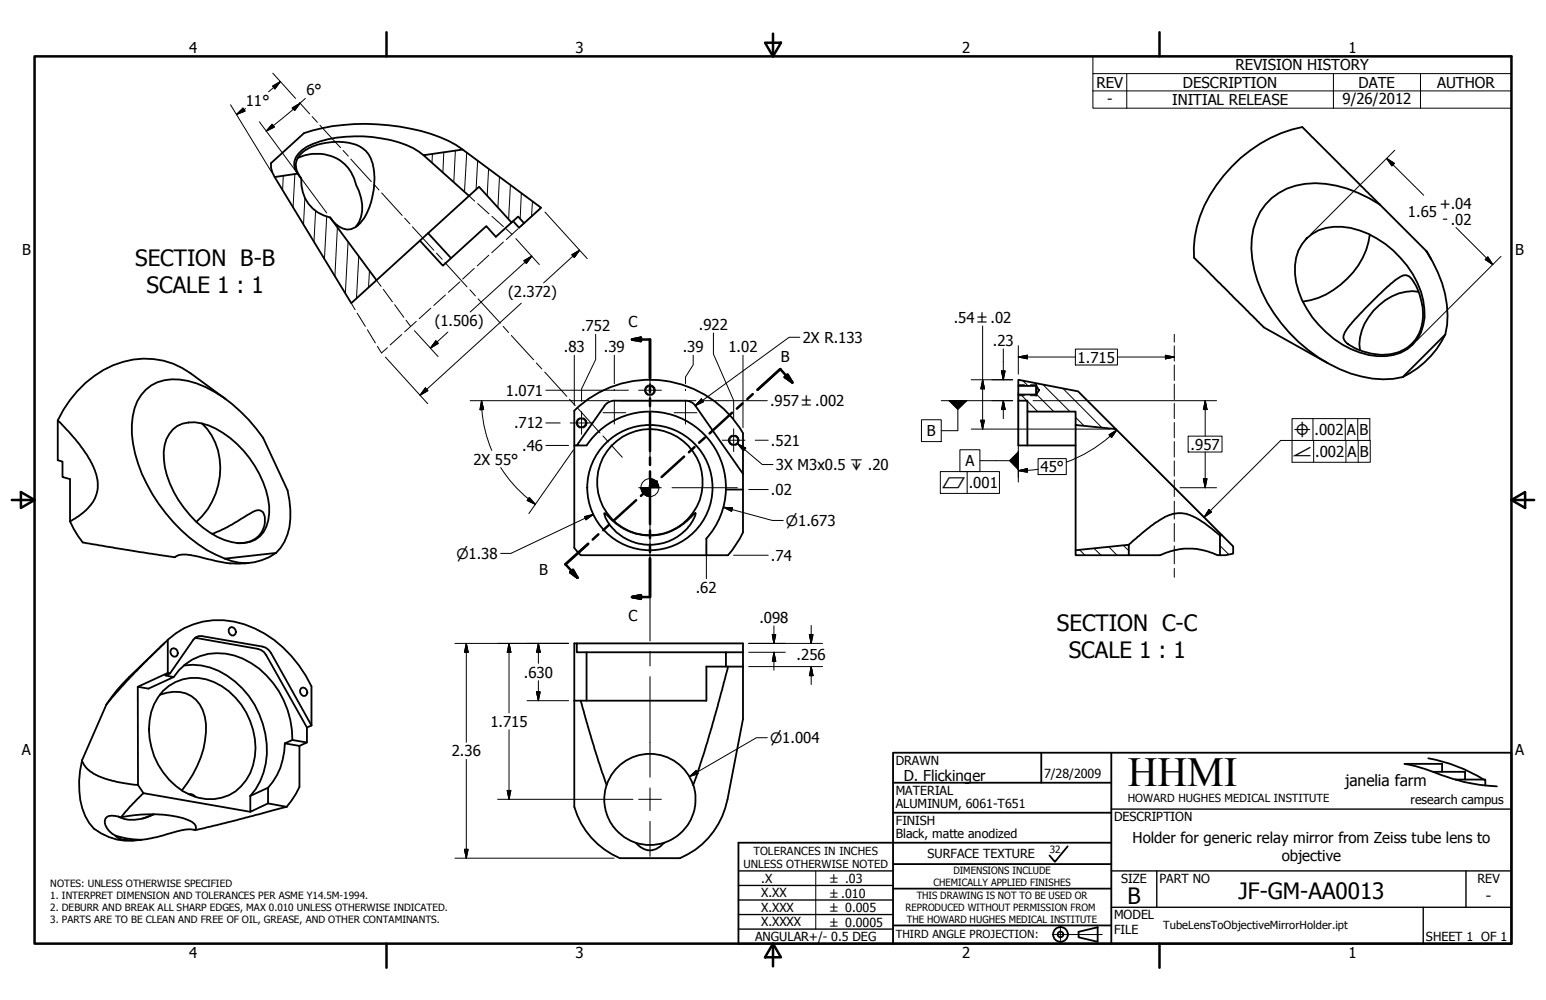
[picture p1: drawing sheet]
<svg xmlns="http://www.w3.org/2000/svg" width="432mm" height="279mm" viewBox="0 0 432 279" stroke-linecap="round" stroke-linejoin="round" font-family="sans-serif">
<!-- layer: Visible (ANSI) -->
<g fill="none" stroke="#000" stroke-width=".51">
<path d="M83.2 44.1a11.4 11.4 0 0 1 15.8 6l.3 1a14 14 0 0 1 1.5 9.5l-.5 1.5-.9 1.3M84.1 49.9a10.2 10.2 0 0 0 8.1 10.9M84.1 49.9l-1-1.4-6.4 1 21.4 35.2 7.1-6.4-13-17.5M84.1 49.9a5.1 5.1 0 0 1-.7-6.1 12.2 12.2 0 0 1 8.9-4 12.5 12.5 0 0 1 9.9 2.4 13.2 13.2 0 0 1 2.3 10.2 17.3 17.3 0 0 1-4.7 10.7 4.6 4.6 0 0 1-6.5-.9l-1.1-1.4M118.3 43.4l10.9-1.6 21.9 16.2-4.7 4.4-1.7-1.9-1.8 1.7-9.1-10-2.8 2.5zM118.3 43.4a23.3 23.3 0 0 0-11.7-4.7 35.7 35.7 0 0 0-20.8 2.3 6.3 6.3 0 0 0-3.6 5.2l.3 1.2 .6 1.1M129.2 41.8a42.9 42.9 0 0 0-20.7-6.8 56.4 56.4 0 0 0-23.6 2.2l-9.2 8.4v1.3l1 2.6M131 54.7l-25.8 23.6M385.4 57.2l-21.7-21.7a39.5 39.5 0 0 0-29.4 27.9l-.6 3-.3 2.8 .1 2.8 19.4 19.4 17.9 10.1M385.4 57.2a32.2 32.2 0 0 0-20.9-5.8 16.7 16.7 0 0 0-15 18.1 37.1 37.1 0 0 0 10.7 23.5 40.2 40.2 0 0 0 23.1 12.8l3 .2 2.8-.1 2.7-.6M385.4 57.2l12.9 12.9M119.6 65.2l6.4 6.9-2.3 2.1-6.4-7"/>
<path d="M142.9 62.2l-4.4 4-2.7-3-9.8 8.9M143.3 61.8l1.7 1.8 1.4-1.2M364.9 66.6a13.3 13.3 0 0 1 12.4-2.9 27.7 27.7 0 0 1 20.2 20.2 12.9 12.9 0 0 1-4.4 13.6 15.1 15.1 0 0 1-13.3 1 28.2 28.2 0 0 1-17.8-19.6 13.3 13.3 0 0 1 2.9-12.3zM382.6 65.5a22.7 22.7 0 0 1-18.7 18.8M399.8 72.5l-1.5-2.4a32.3 32.3 0 0 1 5.9 20.7l-.5 2.7M383.1 84.4l5.8-5.4a5.4 5.4 0 0 1 4-2 7.5 7.5 0 0 1 3.4 4.8 13.6 13.6 0 0 1-1.6 13.8 12.6 12.6 0 0 1-13.1 2.8 10.3 10.3 0 0 1-6.3-3.6 4.3 4.3 0 0 1 1.6-3.7zM396.2 81.5a14.7 14.7 0 0 0-13.9 7.1 13 13 0 0 0-2.4 9.3M403.7 93.5a25.5 25.5 0 0 1-11.9 11.8M403.7 93.5l-11.9 11.8M16.1 117.5v11.1l1.4 .4v4.3l2.1 .6v11.8M48.3 120a9.4 9.4 0 0 1 10-1.1 29 29 0 0 1 16.9 22.5 9.5 9.5 0 0 1-3.8 9.3 11.2 11.2 0 0 1-10.8-.7 30.3 30.3 0 0 1-14.6-19.5 12.7 12.7 0 0 1 1.3-9.3zM56.4 118.3a18.5 18.5 0 0 1 2.8 21.8l-1.2 2.1-3.1 3.6"/>
<path d="M63.1 111.6l-9.8-7.3a22.5 22.5 0 0 0-26.9 .7 32.1 32.1 0 0 0-10.3 12.5l4.9 5.2 2.4 3.1a16.3 16.3 0 0 1 3.8 11.1 12.7 12.7 0 0 1-6.9 8.3l-.7 .5M171.6 112h19.9l1.6 .3 1.2 1.1 13.2 19M171.6 112l-1.1 .1-1.3 .9-8.1 11.5h2.7M284.4 106.1l16.7 3.2 10.6 10.6-11.3-1.2v-3.7h-13.4v-3h-2.6v-1.8h5l.8-1.2-.8-1.2h-5zM284.4 112v12.5h16M284.4 107.8v2.4M287 115v9.5M289.4 107.5v3.1M300.4 118.7v35M311.7 119.9l29.6 29.6M160.4 124.5v28.6l1.8 2h41.1l.6-.6a27.6 27.6 0 0 0 3.6-5.8v-16.3M161.1 124.5h-.7v-9.7a30.1 30.1 0 0 1 47.1 6.3v11.3"/>
<path d="M163.9 124.4a21.2 21.2 0 0 1 24-8.4 21.2 21.2 0 0 1 14.8 20.8M202.7 136.8a21.2 21.2 0 0 1-5.5 13.7M202.8 136.8h4.7M19.6 145.7l1 2.1 2.5 3.8 24.3 3.9a2.33 2.33 0 0 0 2.1-.2 8.5 8.5 0 0 1 5.5 .1l3.7 .9a30 30 0 0 0 9.6 1.1l1.2-.1M59.2 149.2l4.2-1.9 7.1-4.2a2.09 2.09 0 0 1 2.5-.3 2.09 2.09 0 0 1 1 2.4 6.4 6.4 0 0 1-7 6.6l-.9-.1M77.1 154.5a14.9 14.9 0 0 0 4-12.1l-.8-5.4-6.8-14.7a40.4 40.4 0 0 0-18.6-15.2 14.6 14.6 0 0 0-12.7 .6 12.8 12.8 0 0 0-5.4 10.9 37.6 37.6 0 0 0 7.5 22.2 41.2 41.2 0 0 0 18.5 15.3M77.1 154.5a14.3 14.3 0 0 1-14.3 1.6M77.1 154.5l-14.3 1.6M168.8 143.4l.7 .5a15.5 15.5 0 0 0 24.2-.1l.5-.4a11.8 11.8 0 0 1-7.2 7.7 13.8 13.8 0 0 1-18.2-7.4zM197.3 150.5v4.6M300.4 153.7l14.9-1.5v2.9h-14.9zM315.3 155.1h8.7a18.5 18.5 0 0 1 16.1 0h2.2l2.1-.4v-2l-3.1-3.2-.6 .1v5.5"/>
<path d="M340.7 149.6l-2.6-2.2a17.2 17.2 0 0 0-7.6-4 11.7 11.7 0 0 0-8.4 3.2l-6.8 5.6M45.8 179.8l-9.7 9.4a43.2 43.2 0 0 0-6.4 7.6M46.9 178.8a21.4 21.4 0 0 1 24.2-3.2 33.3 33.3 0 0 1 15.9 16.2v10.9M46.9 178.8l-10.6 10.5-6.6 7.5M46.9 178.8v9.2M54.4 178.3l17.6 3 1.7 .9 12 21.1M64.2 175.4l.5-.2a1.28 1.28 0 0 1 1.1 1 1.28 1.28 0 0 1-.5 1.3 1.28 1.28 0 0 1-1.3-.7 1.28 1.28 0 0 1 .2-1.4zM161.1 179.8h-.7v16M29.7 196.8l-6.8 15.6M38.5 191.9v27.4M44.6 194.1a9 9 0 0 1 11.2 2.7 13.7 13.7 0 0 1 1.5 10 29.9 29.9 0 0 1-6.5 14.1M45.5 193a12.8 12.8 0 0 1 16.4-1.3 20.5 20.5 0 0 1 8.8 22.1 12.3 12.3 0 0 1-17.5 8.3 20 20 0 0 1-10.1-25.4l1.1-1.9z"/>
<path d="M46.9 188l.6 .2M46.9 188l-8.4 3.9M47.5 188.2l-1.3 .5 2.3 .5-7 3.2-3-.5M47.5 188.2l6.5-9.5 .7-.6 .8-.4h.9l16.9 3 .9 .3 1.5 1.4 11.3 20.3M47.9 181.3l.6-.2a1.28 1.28 0 0 1 1.1 .9 1.28 1.28 0 0 1-.5 1.5 1.29 1.29 0 0 1-1.4-.7 1.29 1.29 0 0 1 .2-1.5zM48.5 189.2a15 15 0 0 1 19.3-5.2 24.8 24.8 0 0 1 13.9 22.8M51.4 185.9a18.4 18.4 0 0 1 16.3 6.4 24.9 24.9 0 0 1 5.9 23.6l-1 2.4-1.2 2.2-1.5 1.9M84.1 192.3l.5-.2a1.28 1.28 0 0 1 1.2 1 1.28 1.28 0 0 1-.6 1.3 1.28 1.28 0 0 1-1.3-.7 1.28 1.28 0 0 1 .2-1.4zM162.2 195.8l3.9 13.7 2.7 8a4 4 0 0 1 .2 3.7 12.7 12.7 0 0 0 8.5 14.3 4.7 4.7 0 0 0 6.3 1.4l1.7-1.4M163.8 182.2h39M202.8 186.2v-4h4.7v-2.4h-46.4v2.4h2.7v13.6M203.3 186.2l-4.5 17.1-4.6 14.3a3.6 3.6 0 0 0-.1 3.6 12.9 12.9 0 0 1-8.6 14.3"/>
<path d="M207.5 186.2h-10.2v9.6h-36.9M207.5 186.2v14.7l-4.3 22.4a22.5 22.5 0 0 1-13.3 16.5h-16.8a20.9 20.9 0 0 1-12.7-14.9v-29.1M207.5 182.2v4M22.9 212.4a8.3 8.3 0 0 0 5.8 4.9l3.8 1.1 6 .9M22.9 212.4a25 25 0 0 0 .9 15.6 10 10 0 0 0 6.6 5.9 16.7 16.7 0 0 0 9.2 .7M38.5 219.3l1.6 2.3M79.6 207.7a18.2 18.2 0 0 1-4.7 12.4M79.6 207.7l4 .7M83.6 208.4v11.5l-1 2-2.5 3.5M85.7 207.5l-4-.7-2.1 .9M87 202.7l-1.3 .6v4.2l-2.1 .9M169.4 219.4a12.7 12.7 0 0 1 12.1-8.8 12.7 12.7 0 0 1 12.1 8.8"/>
<path d="M32.3 233.5a5 5 0 0 0 4.2 1.3l2.6-.2M32.3 233.5a24.1 24.1 0 0 0 6.8 1.1M32.3 233.5a4.6 4.6 0 0 1-3-4.4l.2-.4a3.2 3.2 0 0 1 3.6-.5l.4 .1a43.4 43.4 0 0 1 17.7 .3 5.1 5.1 0 0 1 3.5 2.2v.6l-.3 .6a11 11 0 0 0-6.5 .7l-.5 .2a34.5 34.5 0 0 1-8.3 1.7M40.1 221.6l-3.9 3.9-2.4 2.8M40.1 221.6l29.8 5.2M42.7 227.5l-2.9 1.2M43 227.5a11 11 0 0 1-9.9 .7M52.7 221.9l1.1 .1 .7 .6M74.9 220.1v4.4l-5 2.3v-4.4M74.9 220.1l-5 2.3M74.9 224.5l5.2 .9M80.1 225.4l-14.1 3.8-11.6 2.8"/>
<path d="M177.5 235.5a12.7 12.7 0 0 0 8 0"/>
<circle cx="162.4" cy="118.1" r="1.24"/>
<circle cx="181.5" cy="109.1" r="1.24"/>
<circle cx="181.5" cy="136.2" r="17.5"/>
<circle cx="181.5" cy="134.7" r="14.8"/>
<circle cx="204.9" cy="123" r="1.24"/>
</g>
<!-- layer: Hidden Narrow (ANSI) -->
<path d="M162 116.8a1.45 1.45 0 0 0-1.1 1.4 1.45 1.45 0 0 0 1.1 1.4M162.9 116.8a1.44 1.44 0 0 1 1.1 1.4 1.44 1.44 0 0 1-1.1 1.4M181 107.6a1.47 1.47 0 0 0-1 1.4 1.47 1.47 0 0 0 1 1.4M182 107.6a1.47 1.47 0 0 1 1 1.4 1.47 1.47 0 0 1-1 1.4M284.4 110.6h1.7M284.4 107.5h1.7M287.8 110.6h1.6M287.8 107.5h1.6M204.5 121.6a1.49 1.49 0 0 0-1.1 1.4 1.49 1.49 0 0 0 1.1 1.5M205.4 121.6a1.44 1.44 0 0 1 1 1.4 1.44 1.44 0 0 1-1 1.4" fill="none" stroke="#000" stroke-width=".28"/>
<!-- layer: Section Line (ANSI) -->
<g fill="none" stroke="#000" stroke-width=".7">
<path d="M176.5 94.9l2.5-.5v.9zM176.5 94.9h5v10.8M181.5 107.4v2.1M181.5 111.3v2.2M181.5 115.3v10.7M204.5 115.3l-6.3 5.8M207.4 112.7l-1.6 1.5M210.2 110.1l-1.5 1.4M219.2 105.3l.8-.7 1.3 2.3zM221.3 106.9l-3.4-3.8-6.3 5.8M177.7 139.8l-6.3 5.7M180.6 137.1l-1.6 1.5"/>
<path d="M181.5 127.8v2.1M181.5 131.7v2.2M181.5 135.6v10.8M183.5 134.5l-1.6 1.4M191.1 127.6l-6.3 5.7M194 124.9l-1.6 1.5M196.8 122.3l-1.5 1.4M159.3 159.9l.7-.7 1.3 2.2zM164.3 152l-6.4 5.7 3.4 3.7M167.1 149.3l-1.6 1.4M170.1 146.7l-1.6 1.4M181.5 148.2v2.2"/>
<path d="M181.5 152.1v2.1M181.5 156v10.8h-5M176.5 166.8l2.5-.5v1z"/>
</g>
<path d="M176.5 94.9l2.5-.5zM176.5 94.9l2.5-.5v.9zM219.2 105.3l2.1 1.6zM219.2 105.3l.8-.7 1.3 2.3zM159.3 159.9l2 1.5zM159.3 159.9l.7-.7 1.3 2.2zM176.5 166.8l2.5-.5zM176.5 166.8l2.5-.5v1z" fill="#000" stroke="#000" stroke-width=".7"/>
<!-- layer: Border (ANSI) -->
<g fill="none" stroke="#000" stroke-width=".7">
<path d="M9.7 15.7h412.4v248h-412.4zM107.9 9v6.7M213.7 11.9h4.4l-2.2 3.8zM215.9 9.4v6.3M323.8 9v6.7M3.3 139.7h6.4M5.8 137.5l3.9 2.2-3.9 2.2zM422.1 139.7l3.9-2.2v4.4zM422.1 139.7h6.4M107.9 263.7v6.7M215.9 263.7l2.2 3.8h-4.4zM215.9 263.7v6.3"/>
<path d="M323.8 263.7v6.7"/>
</g>
<!-- layer: Title (ANSI) -->
<g fill="none" stroke="#000" stroke-width=".51">
<path d="M249.4 218.7h61M290.8 210.3v8.4M310.4 210.3v53.4M398.9 211.9a44.8 44.8 0 0 1 15.5 5.9M400.2 215.6h9v2.2M402.8 215.6v-2.2h-10.5a63.1 63.1 0 0 1 11.8 3.6l4.9 1.5a49.3 49.3 0 0 0 9.1 1.2M406.5 217.8h8.3v1.7M249.4 227.1h61M298.2 236.5l-3.6 4.3-1.5-1.8M310.4 235.5h-104.2v28.2h215.9v-53.4h-172.7v53.4M249.4 241.4h61M249.4 258.6h61"/>
<path d="M249.4 248.3h61M301.2 260.3l5.4-1.2v4l-5.4-1.2z"/>
<circle cx="296.2" cy="261.1" r="2.06"/>
<circle cx="296.2" cy="261.1" r=".79"/>
</g>
<!-- layer: Sketch Geometry (ANSI) -->
<g fill="none" stroke="#000" stroke-width=".28">
<path d="M83.6 28.6l2.9 3.2M87.2 32.6l1.4 1.6M89.3 35l5.8 6.3M95.8 42l1.5 1.6M98 44.4l5.7 6.3M104.5 51.5l1.4 1.6M106.6 53.9l5.7 6.3M131 54.7l1.6 1.5M133.4 56.9l3.2 2.9M151.1 58l-1.6 1.6M105.2 78.3l1.2 1.7M113 61l1.5 1.5"/>
<path d="M115.2 63.4l6 6.5M121.9 70.7l1.6 1.8M124.3 73.3l6.1 6.8M128.5 78.7l-3.3 3M132.5 75l-3.3 3M136.5 71.3l-3.2 3M137.4 60.5l3.2 2.8M140.6 67.6l-3.2 3M141.4 64l1.6 1.5M144.7 63.9l-3.3 3M148.7 60.3l-3.2 2.9M98.1 84.7l1.1 1.9"/>
<path d="M99.8 87.5l2.2 3.7M102.6 92.1l2.2 3.7M105.4 96.8l1.2 1.8 1.6-1.4M107.1 80.8l2.5 3.5M110.2 85.2l2.6 3.4M112.2 93.5l-3.2 2.9M113.4 89.5l1.3 1.7M116.3 89.8l-3.3 2.9M120.3 86.1l-3.2 2.9M124.4 82.4l-3.2 2.9M131.3 81l1.5 1.7M133.5 83.5l6.3 6.8"/>
<path d="M140.5 91.2l1.5 1.7M142.8 93.7l6.2 6.8M328 93.4v2.2M328 96.6v4.3M149.8 101.4l1.5 1.7M152.1 103.9l6.2 6.8M159.1 111.6l1.6 1.7M161.4 114.1l6.2 6.9M328 102v4.3M328 107.3v4.3M328 112.7v4.3M328 118v4.3"/>
<path d="M168.4 121.8l1.5 1.7M170.7 124.3l3.1 3.5M328 123.4v4.3M328 128.8v4.2M328 134.1v4.6M328 140v5M328 146.2v5.1M328 152.5v5M328 158.8v2.5M227.8 243.3v16.3"/>
</g>
<!-- layer: Centerline (ANSI) -->
<path d="M181.5 111.8v18.2M181.5 133.1v6.3M181.5 142.4v36.7M181.5 182.1v4M181.5 189v28.2M181.5 220.2v6.3M181.5 229.5v9.8M296.2 258.8v4.6M293.9 261.1h13.9" fill="none" stroke="#000" stroke-width=".28"/>
<!-- layer: Title (ANSI) -->
<path d="M310.4 226.1h111.7M206.2 259.6h43.2M206.2 255.5h43.2M206.2 251.5h43.2M206.2 247.4h43.2M206.2 243.3h43.2M310.4 243.3h111.7M310.4 253.5h111.7M323.1 243.3v10.2M397.5 253.5v10.2M409.4 243.3v10.2" fill="none" stroke="#000" stroke-width=".38"/>
<!-- layer: Hatch (ANSI) -->
<g fill="none" stroke="#000" stroke-width=".28">
<path d="M79.1 49.1l-.2 4M82.4 48.6l-.5 9.4M85.2 55.2l-.4 7.6M88.1 59l-.4 8.6M120.8 43l-.2 2.5M124 42.5l-.3 5.7M127.2 42l-.5 8.9M130.4 42.5l-.7 11.1M133.4 44.8l-.4 8.2M136.5 47.1l-.4 7.6M139.5 49.4l-.4 8.6M142.6 51.7l-.6 9.6"/>
<path d="M145.6 54l-.3 7.2M148.7 56.3l-.2 4.2M91.2 60.5l-.6 11.9M94.2 63.6l-.7 13.6M97.2 67.6l-.7 14.4M100.2 71.6l-.6 11.7M103.2 75.6l-.3 4.7M285.1 110.2l1.7 1.8M285.7 106.4l1.4 1.4M287 112.1l2.8 2.9M289.5 110.2l4.8 4.8M291.3 107.4l7.5 7.6"/>
<path d="M296.9 108.5l10.9 11M300.4 116.6l2.4 2.4M301.5 153.6l1.5 1.5M305.6 153.2l1.9 1.9M309.7 152.8l2.3 2.3M313.8 152.4l1.5 1.5M340.7 152.5l2.5 2.4"/>
</g>
<!-- layer: Symbol (ANSI) -->
<g fill="none" stroke="#000" stroke-width=".28">
<path d="M305.2 20.6v-4.9h116.9v4.9M305.2 25.4h116.9M314.7 20.6v9.6M372.4 20.6v9.6M396.7 20.6v9.6M422.1 20.6h-116.9v4.8M422.1 20.6v9.6h-116.9v-4.8M257.4 117.3h5.5v6.1h-5.5zM262.9 112h19.9M267.5 114.4v5.9h-4.6M366.7 117v6.1M375.7 117v6.1"/>
<path d="M379.2 117v6.1M206.1 124l2.2 1.2-.7 .8zM206.1 124l6.8 5.8h3M262.6 131.8h16.5v6.1h-16.5zM268.1 125.7h5.6v6.1h-5.6zM270.1 131.8v6.1M273.7 128.7h8.2M284.4 126v7.4M312.8 121l25.7 25.7M366.9 123.1v6.1M375.9 123.1v6.1M379.3 123.1v6.1"/>
<path d="M382.6 123.1v-6.1h-21.7v12.2h21.8v-6.1h-25l-21.4 21.4M337.7 142.4l.7 .7-2.1 1.4z"/>
</g>
<!-- layer: Center Mark (ANSI) -->
<g fill="none" stroke="#000" stroke-width=".28">
<path d="M159.3 118.2h6.3M162.4 115v6.3M168.4 115.3h6.4M171.6 108.8v.4M171.6 112.1v6.4M178.4 109h6.3M181.5 105.9v6.3M188.3 115.3h6.3M191.5 108.8v.4M191.5 112.1v6.4M204.9 119.8v6.4M178.4 136.3h6.3"/>
<path d="M187.7 136.3h18.2M201.7 123h6.4M178.4 223.3h6.3"/>
</g>
<!-- layer: Dimension (ANSI) -->
<g fill="none" stroke="#000" stroke-width=".28">
<path d="M64.4 29.3l11.5 18.8M66 32l1.9-1.8 .6 .9zM68.6 30.4l-2.6 1.6M72.5 34l18.7 25.5M76 34.7l.6 .8-2.2 1.1zM76.1 24.1l2.2-1.3-1.5 2zM76.2 20.4l6.3 7.1M78.3 22.8l-3.3 2.9M81.6 30.2l2.2-1.4-1.5 2.1zM85.3 27.5l-3.4 3-7.5 6.1M152.2 59.2l11.8 13.1M387.3 44.3l2.1 1.4-.7 .7z"/>
<path d="M387.3 44.3l10.3 10.2M389.6 42l-23.5 23.5M144.1 66.7l6.5 7.2M146.3 72.8l2.2-1.2-1.5 2zM148.5 71.6l-17.2 15.6M159.7 71.2l2.2-1.3-1.5 2zM161.9 69.9l-10.1 9.2M406.7 63.6l10.2 10.3M415.5 71.8l1.4 2.1-2.1-1.4zM419.2 71.6l-23.5 23.5M107.6 99.8l11.8 13M115.8 92.4l6.6 7.2"/>
<path d="M121.7 95.2l.7 .7-2.2 1.4zM125.1 92.8l-4.9 4.5M145.6 84.7l-28.3 25.7M160.4 99.3v13.9M166.4 93.4v7.1l-4 8.1v3.5M171.6 99.3v7.9M193.6 99.3v2.6l-2.1 3.4v1.9M199.3 93v5.9l5.6 13v5.1M207.5 99.3v20.2M223.4 94.2h-3l-26.2 19.1M274.4 91.1v28.8M280.2 97.5v8.6"/>
<path d="M284.4 99.8l2.6-.5v1zM284.4 96.6v7.9M284.4 99.8h16M300.4 97.5h11.7v4.5h-11.7zM312.1 99.8h15.9M325.5 99.3l2.5 .5-2.5 .5zM118.8 108.4l.7 .8-2.2 1.2zM131.3 112h38.7M134.5 112l.6 2.4-1.1 .1zM134.5 112a35.3 35.3 0 0 0 2.9 13.8M152.5 109h19M152.5 118.2h4"/>
<path d="M171.7 109h3.8M173.2 112h8.2M181.6 112h9.8M191.6 112h2.8M195.9 111.4l.6 .9-2.3 1zM196.2 112h18.1M271.3 106.1h11.5M271.3 119.9h38.8M273.9 117.4h1.1l-.6 2.5zM274.4 106.1l.6 2.5h-1.1zM277.1 112h5.7M279.7 103.6h1l-.5 2.5z"/>
<path d="M280.2 112l.5 2.4h-1zM280.2 112v5M284.4 109.4v25.3M288.5 112h51.3M336.6 112l.5 2.4h-1zM336.6 112v9.9M139.9 130.6a36.4 36.4 0 0 0 9.6 10.3M147.8 139l1.7 1.9-2.2-1.1zM152.5 124.5h6.3M160.1 125.7l-12.4 17.8M209.1 136.8h5.5M210.9 123h3.7"/>
<path d="M284.4 131.5l2.6-.6v1.1zM287 131.4l-2.6 .1M289.9 128.1h7.9v4.5h-7.9zM290 131.1l-3.1 .3M309.8 121.5l2.1-1.4-1.4 2.1zM311.9 120.1a39 39 0 0 1-14.1 9M329.6 136.3h10.2M331.9 121.9h9.4v4.4h-9.4zM336.1 133.7h1l-.5 2.6zM336.6 126.3v10M163.3 144.3l2.4-.6-2.1 1.5zM165.7 143.7l-23 10.9h-2.9"/>
<path d="M197.3 152.1v9.6M202.1 141.7l2.5 .2-.3 1zM202.1 141.7l13.6 3.7h3.1M204.9 155.1h9.7M127.1 179.8h31.7M130.2 179.8l.5 2.4h-1zM130.2 179.8v27.6M142.2 179.8l.5 2.4h-1zM142.2 179.8v19.4M150.4 179.8l.5 2.4h-1zM150.4 179.8v5.6M209.1 179.8h20.6"/>
<path d="M215.7 177.3h1l-.5 2.5zM216.2 174.9v4.9M226.1 177.3h1l-.5 2.5zM226.6 174.8v5M147.2 195.8h11.6M149.9 193.3h1l-.5 2.5zM150.4 190.2v5.6M209.1 182.2h10.2M209.1 186.2h20.6M216.2 182.2l.5 2.6h-1zM216.2 182.2v5.1M226.6 186.2l.5 2.6h-1z"/>
<path d="M226.6 186.2v5.1M130.2 212.2v27.6M142.2 203.9v19.4M192.6 217l1.9-1.7 .5 .9zM214.3 206.1h-3l-18.7 10.9M127.1 239.8h44.4M129.7 237.3h1l-.5 2.5zM139 223.3h37.8M141.7 220.9h1l-.5 2.4z"/>
<circle cx="181.5" cy="136.2" r="2.51"/>
</g>
<g fill="#000" stroke="#000" stroke-width=".28">
<path d="M66 32l1.9-1.8zM66 32l1.9-1.8 .6 .9zM76 34.7l-1.6 1.9zM76 34.7l.6 .8-2.2 1.1zM78.3 22.8l-1.5 2zM76.1 24.1l2.2-1.3-1.5 2zM83.8 28.8l-1.5 2.1zM81.6 30.2l2.2-1.4-1.5 2.1zM387.3 44.3l2.1 1.4zM387.3 44.3l2.1 1.4-.7 .7zM148.5 71.6l-1.5 2zM146.3 72.8l2.2-1.2-1.5 2z"/>
<path d="M161.9 69.9l-1.5 2zM159.7 71.2l2.2-1.3-1.5 2zM414.8 72.5l2.1 1.4zM415.5 71.8l1.4 2.1-2.1-1.4zM121.7 95.2l-1.5 2.1zM121.7 95.2l.7 .7-2.2 1.4zM284.4 99.8l2.6-.5zM284.4 99.8l2.6-.5v1zM118.8 108.4l-1.5 2zM118.8 108.4l.7 .8-2.2 1.2zM134.5 112l.6 2.4zM134.5 112l.6 2.4-1.1 .1z"/>
<path d="M195.9 111.4l-1.7 1.9zM195.9 111.4l.6 .9-2.3 1zM273.9 117.4l.5 2.5zM273.9 117.4h1.1l-.6 2.5zM274.4 106.1l.6 2.5zM274.4 106.1l.6 2.5h-1.1zM279.7 103.6l.5 2.5zM279.7 103.6h1l-.5 2.5zM280.2 112l.5 2.4zM280.2 112l.5 2.4h-1zM325.5 100.3l2.5-.5zM325.5 99.3l2.5 .5-2.5 .5z"/>
<path d="M336.6 112l.5 2.4zM336.6 112l.5 2.4h-1zM147.3 139.8l2.2 1.1zM147.8 139l1.7 1.9-2.2-1.1zM179 136.3l.8 1.7-.6-.8zM179 136.3l1.6 2.3-.8-.6zM179 136.3l2.5 2.4-.9-.1zM181.5 136.3h2.5zM181.5 133.7l2.5 2.6h-2.5zM181.5 133.7v5zM179 136.3h2.5v2.4zM179 136.3h2.5z"/>
<path d="M183.3 134.5l.5 .8 .2 1zM182.5 133.9l.8 .6 .7 1.8zM181.5 133.7l1 .2 1.5 2.4zM284.4 131.5l2.6-.6zM284.4 131.5l2.6-.6v1.1zM311.9 120.1l-1.4 2.1zM309.8 121.5l2.1-1.4-1.4 2.1zM336.1 133.7l.5 2.6zM336.1 133.7h1l-.5 2.6zM163.6 145.2l2.1-1.5zM163.3 144.3l2.4-.6-2.1 1.5zM202.1 141.7l2.5 .2z"/>
<path d="M202.1 141.7l2.5 .2-.3 1zM215.7 177.3l.5 2.5zM215.7 177.3h1l-.5 2.5zM226.1 177.3l.5 2.5zM226.1 177.3h1l-.5 2.5zM130.2 179.8l.5 2.4zM130.2 179.8l.5 2.4h-1zM142.2 179.8l.5 2.4zM142.2 179.8l.5 2.4h-1zM149.9 193.3l.5 2.5zM149.9 193.3h1l-.5 2.5zM150.4 179.8l.5 2.4z"/>
<path d="M150.4 179.8l.5 2.4h-1zM216.2 182.2l.5 2.6zM216.2 182.2l.5 2.6h-1zM226.6 186.2l.5 2.6zM226.6 186.2l.5 2.6h-1zM192.6 217l1.9-1.7zM192.6 217l1.9-1.7 .5 .9zM129.7 237.3l.5 2.5zM129.7 237.3h1l-.5 2.5zM141.7 220.9l.5 2.4zM141.7 220.9h1l-.5 2.4z"/>
</g>
<!-- layer: Symbol (ANSI) -->
<path d="M265 112h5.1zM265 112h5.1l-2.6 2.4zM206.1 124l2.2 1.2zM206.1 124l2.2 1.2-.7 .8zM284.4 126.2v5.1zM284.4 126.2v5.1l-2.5-2.6zM337.7 142.4l-1.4 2.1zM337.7 142.4l.7 .7-2.1 1.4z" fill="#000" stroke="#000" stroke-width=".28"/>
<text font-size="11.6" x="315" y="219.7">HHMI</text>
<g font-size="6.3">
<text x="37.8" y="74.2">SECTION B-B</text>
<text x="41" y="81.8">SCALE 1 : 1</text>
<text x="295.2" y="176.3">SECTION C-C</text>
<text x="298.5" y="183.9">SCALE 1 : 1</text>
<text x="345.9" y="251.1">JF-GM-AA0013</text>
<text x="314.9" y="252.6">B</text>
</g>
<text font-size="4.4" x="375.7" y="219.5">janelia farm</text>
<g font-size="4.2">
<text x="52.8" y="14.7">4</text>
<text x="160.8" y="14.7">3</text>
<text x="268.7" y="14.7">2</text>
<text x="376.7" y="14.7">1</text>
<text x="345.1" y="19.7">REVISION HISTORY</text>
<text x="68.6" y="29.6">11°</text>
<text x="85.6" y="26.6">6°</text>
<text x="306.3" y="24.5">REV</text>
<text x="309.2" y="29.1">-</text>
<text x="327.3" y="29.3">INITIAL RELEASE</text>
<text x="330.4" y="24.5">DESCRIPTION</text>
<text x="375" y="29.1">9/26/2012</text>
<text x="379.5" y="24.5">DATE</text>
<text x="401.4" y="24.5">AUTHOR</text>
<text x="402.1" y="58.3">+.04</text>
<text x="393.3" y="60.6">1.65</text>
<text x="402.9" y="62.5">- .02</text>
<text x="6.2" y="71.4">B</text>
<text x="423.2" y="71.4">B</text>
<text x="141.9" y="83.1">(2.372)</text>
<text x="121.4" y="91.2">(1.506)</text>
<text x="162.3" y="92.5">.752</text>
<text x="175.5" y="91.3">C</text>
<text x="195.2" y="92.1">.922</text>
<text x="224.2" y="95.8">2X R.133</text>
<text x="266.4" y="90.2">.54 ±.02</text>
<text x="157.5" y="98.4">.83</text>
<text x="168.7" y="98.4">.39</text>
<text x="190.7" y="98.4">.39</text>
<text x="203.5" y="98.4">1.02</text>
<text x="218.1" y="101.2">B</text>
<text x="277.3" y="96.6">.23</text>
<text x="301" y="101.3">1.715</text>
<text x="141.3" y="110.6">1.071</text>
<text x="215.1" y="113.5">.957 ±.002</text>
<text x="143.6" y="119.7">.712</text>
<text x="145.9" y="126">.46</text>
<text x="215.3" y="124.5">.521</text>
<text x="258.9" y="121.9">B</text>
<text x="332.5" y="125.6">.957</text>
<text x="367.2" y="121.5">.002</text>
<text x="376.2" y="121.5">A</text>
<text x="379.7" y="121.5">B</text>
<text x="132.2" y="129.8">2X 55°</text>
<text x="216.7" y="131.4">3X M3x0.5 ↧ .20</text>
<text x="269.6" y="130.2">A</text>
<text x="290.6" y="131.9">45°</text>
<text x="367.3" y="127.6">.002</text>
<text x="376.4" y="127.6">A</text>
<text x="379.8" y="127.6">B</text>
<text x="270.6" y="136.4">.001</text>
<text x="215.3" y="138.3">.02</text>
<text x="150.6" y="160.5">B</text>
<text x="215.3" y="156.7">.74</text>
<text x="194.4" y="165.5">.62</text>
<text x="175.5" y="173.4">C</text>
<text x="212.1" y="174">.098</text>
<text x="222.5" y="184.5">.256</text>
<text x="146.3" y="189.3">.630</text>
<text x="137" y="203.1">1.715</text>
<text x="6.1" y="211.1">A</text>
<text x="126.2" y="211.3">2.36</text>
<text x="423.2" y="211.1">A</text>
<text x="252.4" y="218.1">D. Flickinger</text>
<text x="316.3" y="235.5">Holder for generic relay mirror from Zeiss tube lens to</text>
<text x="358" y="240.5">objective</text>
<text x="415" y="251.7">-</text>
<text x="52.8" y="267.7">4</text>
<text x="160.8" y="267.8">3</text>
<text x="268.7" y="267.8">2</text>
<text x="376.7" y="267.7">1</text>
</g>
<g font-size="4">
<text x="361.3" y="122.1">⌖</text>
<text x="361.3" y="127.4">∠</text>
<text x="263.1" y="136.3">⏥</text>
<text x="219.5" y="146.9">⌀1.673</text>
<text x="127.5" y="156.1">⌀1.38</text>
<text x="215.1" y="207.6">⌀1.004</text>
</g>
<g font-size="3.5">
<text x="250.2" y="213.6">DRAWN</text>
<text x="250.2" y="222">MATERIAL</text>
<text x="291.6" y="217.4">7/28/2009</text>
<text x="250.2" y="225.7">ALUMINUM, 6061-T651</text>
<text x="394" y="224.5">research campus</text>
<text x="250.2" y="230.4">FINISH</text>
<text x="311.1" y="229.4">DESCRIPTION</text>
<text x="250.2" y="234.1">Black, matte anodized</text>
<text x="259.1" y="239.7">SURFACE TEXTURE</text>
<text x="212.6" y="246.6">.X</text>
<text x="212.6" y="250.7">X.XX</text>
<text x="313.2" y="246.7">SIZE</text>
<text x="323.8" y="246.7">PART NO</text>
<text x="412.7" y="246.6">REV</text>
<text x="212.6" y="254.8">X.XXX</text>
<text x="311.1" y="256.9">MODEL</text>
<text x="210.9" y="263">ANGULAR+/- 0.5 DEG</text>
<text x="212.6" y="258.8">X.XXXX</text>
<text x="311.1" y="261">FILE</text>
<text x="398.3" y="262.8">SHEET 1 OF 1</text>
</g>
<g font-size="3.3">
<text x="231.9" y="246.7">± .03</text>
<text x="231.9" y="250.8">±.010</text>
<text x="231.9" y="254.8">± 0.005</text>
<text x="231.9" y="258.9">± 0.0005</text>
</g>
<g font-size="3.1">
<text x="315" y="224.1">HOWARD HUGHES MEDICAL INSTITUTE</text>
<text x="210.4" y="238.8">TOLERANCES IN INCHES</text>
<text x="207.6" y="242.6">UNLESS OTHERWISE NOTED</text>
<text x="250.2" y="262.2">THIRD ANGLE PROJECTION:</text>
<text x="324.9" y="259.5">TubeLensToObjectiveMirrorHolder.ipt</text>
</g>
<g font-size="2.8">
<text x="293.2" y="238.4">32</text>
<text x="266.3" y="244.3">DIMENSIONS INCLUDE</text>
<text x="14" y="247.8">NOTES: UNLESS OTHERWISE SPECIFIED</text>
<text x="14" y="251.2">1. INTERPRET DIMENSION AND TOLERANCES PER ASME Y14.5M-1994.</text>
<text x="256" y="251.1">THIS DRAWING IS NOT TO BE USED OR</text>
<text x="260.7" y="247.6">CHEMICALLY APPLIED FINISHES</text>
<text x="14" y="254.5">2. DEBURR AND BREAK ALL SHARP EDGES, MAX 0.010 UNLESS OTHERWISE INDICATED.</text>
<text x="14" y="257.9">3. PARTS ARE TO BE CLEAN AND FREE OF OIL, GREASE, AND OTHER CONTAMINANTS.</text>
<text x="252.9" y="254.4">REPRODUCED WITHOUT PERMISSION FROM</text>
<text x="253.3" y="257.8">THE HOWARD HUGHES MEDICAL INSTITUTE</text>
</g>
</svg>
